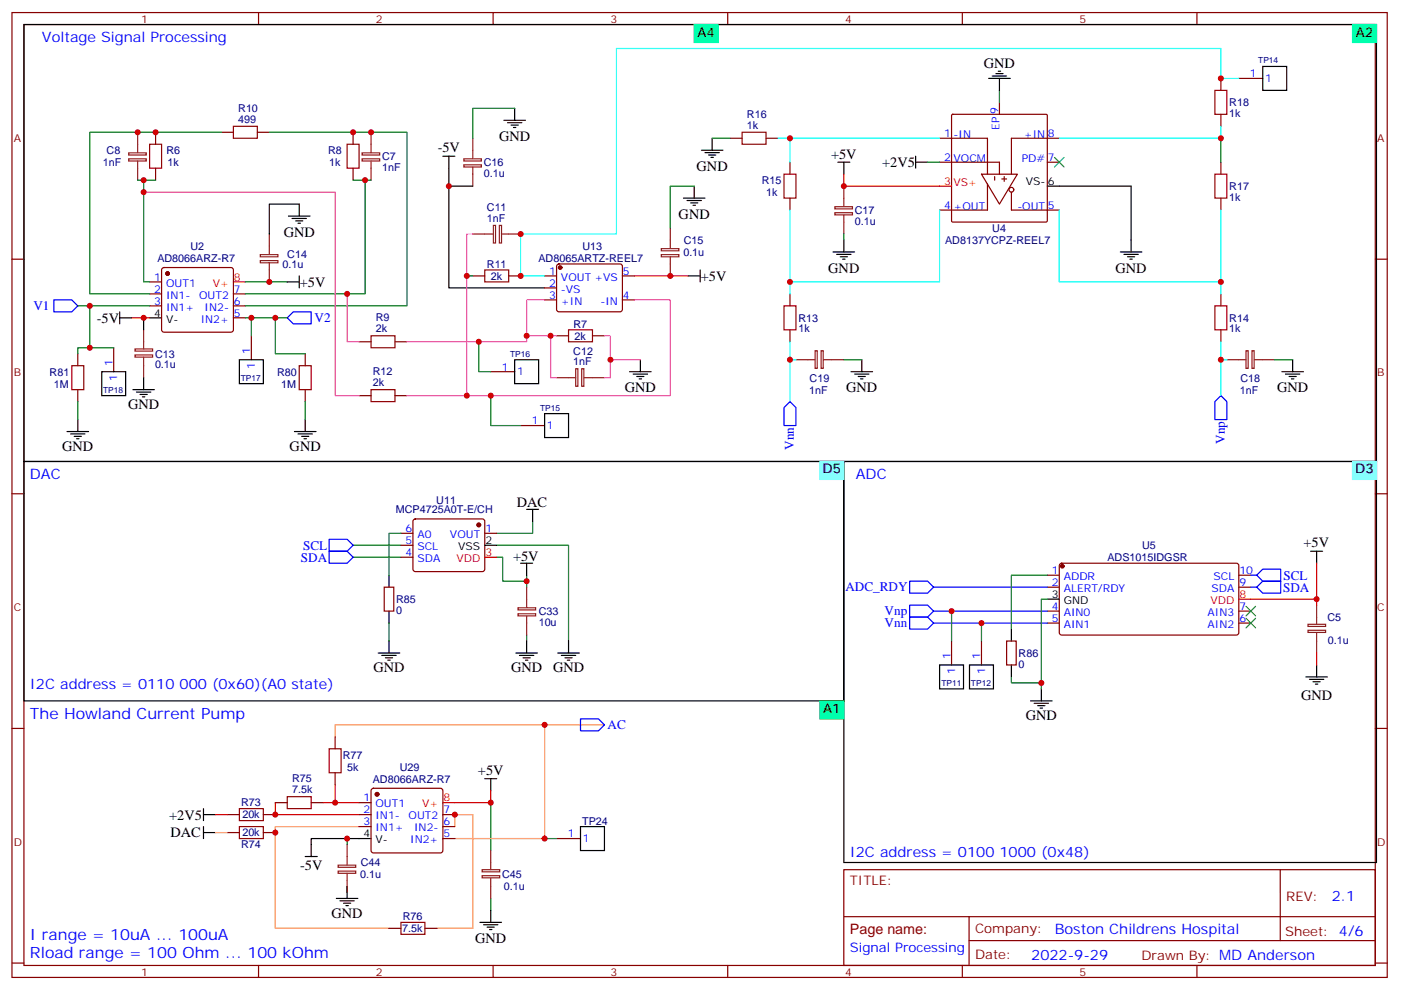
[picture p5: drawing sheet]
<svg xmlns="http://www.w3.org/2000/svg" width="413mm" height="292mm" viewBox="0 0 413 292" stroke-linecap="round" stroke-linejoin="round" font-family="sans-serif">
<g fill="none" stroke="#870000" stroke-width=".35">
<path d="M3.5 3.7h405.4v284.3h-405.4zM7.1 7.2h398.2v277.3h-398.2zM76.2 3.7v3.5M145.3 3.7v3.5M214.5 3.7v3.5M283.6 3.7v3.5M352.8 3.7v3.5M45.9 39v3.5M65.3 39h3.5M75.8 39h3.6M104.1 39v3.5M280.5 33.9l.3-.2h27.5l.3 .2 .1 31.2-.2 .3h-27.7l-.3-.2z"/>
<path d="M294.6 30.2v3.5M359.8 23.1v3.5M359.8 33.7v3.5M365.1 23.1h7.1M45.9 49.6v3.5M104.1 49.6v3.5M215.2 40.7h3.5M225.8 40.7h3.5M232.8 47.8v3.5M232.8 58.4v3.5M276.9 47.8h17.7v3.5M276.9 40.7h14.1v10.6"/>
<path d="M289.3 51.3h10.6l-5.3 8.8zM291 54.2v7.7h-14.1M293.2 52v1.1M295.3 52.7h1.4M296 52v1.4M298.1 56.6v5.3h14.1M308.7 47.8h3.5M312.2 40.7h-14.1v10.6M359.8 47.8v3.5M359.8 58.4v3.5M3.5 76.4h3.6M47.9 79.1l.4-.3h19.8l.5 .3 .2 .5v17.6l-.2 .5-.5 .2h-19.8l-.5-.2-.2-.5v-17.6z"/>
<path d="M164.3 78l.4-.2h18l.5 .2 .2 .5v13l-.7 .4-18.2-.1-.5-.6v-12.7zM405.3 76.4h3.6M44.1 86.6h3.5M44.1 90.1h3.5M44.1 83.1h3.5M68.8 86.6h3.5M68.8 90.1h3.5M68.8 93.7h3.5M74.1 99v7M139.3 81.3h3.6M149.9 81.3h3.6M160.5 81.3h3.5"/>
<path d="M160.5 84.8h3.5M160.5 88.4h3.5M164 99h3.6M174.6 99h3.6M183.4 81.3h3.6M183.4 88.4h3.6M232.8 86.6v3.5M232.8 97.2v3.5M359.8 86.6v3.5M359.8 97.2v3.5M22.9 104.2v3.6M22.9 114.8v3.6"/>
<path d="M33.5 102.5v7M90 104.2v3.6M90 114.8v3.6M105.8 100.7h3.6M105.8 116.6h3.6M116.4 100.7h3.5M116.4 116.6h3.5M144.6 109.5h7.1M153.5 125.4h7M3.5 145.5h3.6M118.2 157.2h3.5M121.9 153.1l.5-.2h19.8l.5 .2 .2 .5-.1 14.4-.6 .5-20.1-.1-.4-.7v-14.1z"/>
<path d="M142.9 157.2h3.5M405.3 145.5h3.6M113.2 173h2.9v7.1h-2.9zM118.2 164.2h3.5M118.2 160.7h3.5M308.7 169.5h3.5M308.7 173h3.5M312.4 166.2l.5-.2h51.8l.4 .7v20l-.7 .4h-51.8l-.4-.7v-19.7zM365.1 169.5h3.6M365.1 173h3.6M280.5 188.9v7.1M289.3 188.9v7.1"/>
<path d="M296.7 188.9h2.8v7.1h-2.8zM308.7 180.1h3.5M308.7 183.6h3.5M365.1 180.1h3.6M365.1 183.6h3.6M3.5 214.7h3.6M98.8 217.1v3.6M405.3 214.7h3.6M81.1 236.5h3.6M91.7 236.5h3.5M98.8 227.7v3.5M105.8 236.5h3.6"/>
<path d="M109.6 232.5l.5-.2h19.7l.5 .2 .2 .5v17.6l-.2 .5-.5 .3h-19.7l-.5-.3-.2-.5v-17.6zM67 245.4h3.6M67 240.1h3.6M77.6 245.4h3.5M77.6 240.1h3.5M105.8 240.1h3.6M105.8 243.6h3.6M130.5 240.1h3.6M130.5 243.6h3.6M130.5 247.1h3.6M164 247.1h7.1M248.7 256.3h156.6v28.2h-156.6z"/>
<path d="M377.3 256.3v20.9M114.7 273.6h3.5M125.2 273.6h3.6M248.7 270.1h156.5M285.6 277.2h119.6M285.6 270.1v14.2M3.5 283.8h3.6M76.2 284.5v3.5M145.3 284.5v3.5M214.5 284.5v3.5M283.6 284.5v3.5M352.8 284.5v3.5"/>
<path d="M405.3 283.8h3.6"/>
<circle cx="298.1" cy="55.9" r=".71"/>
</g>
<g fill="none" stroke="#00f" stroke-width=".35">
<path d="M15.9 88.4h5.3l1.7 1.7-1.7 1.8h-5.3zM84.7 93.7l1.7-1.8h5.3v3.5h-5.3zM232.8 118.4l1.8 1.7v5.3h-3.5v-5.3zM358.1 118.4l1.7-1.8 1.8 1.8v5.2h-3.5zM97 158.9h5.3l1.8 1.8-1.8 1.8h-5.3zM97 162.5h5.3l1.8 1.7-1.8 1.8h-5.3zM268.1 178.3h5.3l1.8 1.8-1.8 1.8h-5.3zM268.1 171.3h5.3l1.8 1.7-1.8 1.8h-5.3zM275.2 173h33.5M368.7 169.5h1.7M368.7 173h1.7M370.4 169.5l1.8-1.8h5.3v3.6h-5.3z"/>
<path d="M370.4 173l1.8-1.7h5.3v3.5h-5.3zM268.1 181.9h5.3l1.8 1.7-1.8 1.8h-5.3zM275.2 180.1h33.5M275.2 183.6h33.5M171.1 211.8h5.3l1.8 1.8-1.8 1.8h-5.3z"/>
</g>
<g fill="none" stroke="#f00" stroke-width=".35">
<path d="M248.7 51.3v3.6h31.8M38.8 93.7h5.3M68.8 83.1h3.5M187 81.3h15.8M142.9 164.2h3.5M388.1 166v10.6h-23M388.1 176.6v1.7M388.1 192.4v3.6M81.1 236.5v3.6h24.7M95.2 236.5h10.6M98.8 231.2v5.3M144.6 233v3.5h-14.1"/>
<path d="M63.5 240.1h3.5"/>
</g>
<g fill="none" stroke="#000" stroke-width=".35">
<path d="M7.1 7.2h398.6v128.8h-398.6zM372.2 19.6h7v7h-7zM148.5 35.5h6.4M149.6 36.2h4.2M150.6 36.9h2.2M151.3 37.6h.7M151.7 31.9v3.6M291.4 23.1h6.3M292.5 22.4h4.2M293.5 21.7h2.1M294.2 21h.7M294.6 23.1v3.5"/>
<path d="M130.5 46h3.6M132.3 46v8.9M139.3 54.9h-7v29.9h28.2M201.4 58.4h6.4M202.5 59.1h4.2M203.6 59.8h2.1M204.6 54.9v3.5M206.7 44.3h6.4M207.8 45h4.2M208.8 45.7h2.2M209.5 46.4h.8M209.9 40.7v3.6"/>
<path d="M246.9 47.8h3.6M248.7 47.8v3.5M269.9 47.8h3.5M269.9 46v3.6M308.7 54.9h24.7v19.4M85 63.7h6.4M86.1 64.4h4.2M87.1 65.1h2.2M87.8 65.8h.7M88.2 63.7v-3.6h-8.8v8.9M204.3 60.5h.7M206.4 79.6v3.5"/>
<path d="M245.5 74.3h6.4M246.6 75h4.2M247.6 75.7h2.2M248.4 76.4h.7M248.7 70.7v3.6M330.2 74.3h6.3M331.3 75h4.2M332.3 75.7h2.1M333 76.4h.7M35.3 93.7h3.5M35.3 91.9v3.5M42.3 93.7v3.5"/>
<path d="M44.1 93.7h3.5M84.7 83.1h3.5M88.2 81.3v3.5M202.8 81.3h3.6M30 109.5h7v7.1h-7zM39.2 114.8h6.3M40.2 115.5h4.2M41.3 116.2h2.1M42 116.9h.7M42.3 111.3v3.5M70.6 106h7v7.1h-7zM151.7 106h7v7.1h-7z"/>
<path d="M185.6 109.5h6.3M186.6 110.2h4.3M187.7 110.9h2.1M188.4 111.7h.7M188.7 106v3.5M250.8 109.5h6.4M251.9 110.2h4.2M252.9 110.9h2.2M253.6 111.7h.8M254 106v3.5M377.8 109.5h6.4M378.9 110.2h4.2"/>
<path d="M379.9 110.9h2.2M380.6 111.7h.8M381 106v3.5M7.1 136h241.6v70.6h-241.6zM19.8 127.2h6.3M20.8 127.9h4.2M21.9 128.6h2.1M22.6 129.3h.7M22.9 123.6v3.6M86.8 127.2h6.3M87.8 127.9h4.3M88.9 128.6h2.1"/>
<path d="M89.6 129.3h.7M90 123.6v3.6M160.5 121.9h7.1v7h-7.1zM248.7 136h157v118.2h-157zM155.2 150.1h3.5M157 150.1v3.5M114.7 169.5v3.5M142.9 160.7h3.5M153.5 166h3.5M155.2 166v3.5M308.7 176.6h3.5M386.3 162.5h3.5"/>
<path d="M388.1 162.5v3.5M111.5 192.4h6.3M112.5 193.1h4.3M113.6 193.9h2.1M114.3 194.6h.7M114.7 180.1v3.5M114.7 188.9v3.5M152 192.4h6.4M153.1 193.1h4.2M154.2 193.9h2.1M154.9 194.6h.7M155.2 188.9v3.5"/>
<path d="M164.4 192.4h6.3M165.5 193.1h4.2M166.5 193.9h2.1M167.2 194.6h.7M167.6 188.9v3.5M276.9 196h7.1v7h-7.1zM285.8 196h7v7h-7zM298.1 185.4v3.5M298.1 196v3.5M384.9 199.5h6.3M388.1 196v3.5M303.7 206.6h6.4"/>
<path d="M304.8 207.3h4.2M305.9 208h2.1M306.6 208.7h.7M306.9 203v3.6M385.9 200.2h4.3M387 200.9h2.1M387.7 201.6h.7M60 238.3v3.5M142.9 229.5h3.5M144.6 229.5v3.5M60 240.1h3.5M60 243.6v3.5"/>
<path d="M60 245.4h3.5M90 252.4h3.5M109.4 247.1h-17.7v5.3M171.1 243.6h7.1v7h-7.1zM99.1 264.8h6.4M100.2 265.5h4.2M101.2 266.2h2.2M102 266.9h.7M102.3 261.2v3.6M141.5 271.8h6.3M142.5 272.5h4.3M143.6 273.2h2.1"/>
<path d="M144.3 273.9h.7M144.6 268.3v3.5"/>
</g>
<g fill="#870000" stroke="#870000" stroke-width=".35">
<circle cx="49.4" cy="80.6" r=".53"/>
<circle cx="313.1" cy="166.9" r=".53"/>
<circle cx="165.1" cy="78.8" r=".53"/>
<circle cx="141.1" cy="154.7" r=".53"/>
<circle cx="111.1" cy="234.1" r=".53"/>
</g>
<g fill="none" stroke="#8c2424" stroke-width=".35">
<path d="M40.6 39v6M109.4 39v6M37.9 45h5.2v.7h-5.2zM37.9 46.8h5.2v.6h-5.2zM40.6 47.4v5.7M106.7 45h5.2v.7h-5.2zM106.7 46.8h5.2v.6h-5.2zM109.4 47.4v5.7M136.7 46.8h5.2v.6h-5.2zM136.7 48.6h5.2v.6h-5.2zM139.3 40.7v6M139.3 49.2v5.7"/>
<path d="M248.7 54.9v6M76.7 75h5.2v.7h-5.2zM76.7 76.8h5.2v.6h-5.2zM79.4 69v6M79.4 77.4v5.7M139.3 69h6M145.4 66.4h.6v5.2h-.6zM147.2 66.4h.6v5.2h-.6zM147.8 69h5.7M194.9 73.3h5.2v.6h-5.2zM194.9 75h5.2v.7h-5.2zM197.6 67.2v6"/>
<path d="M197.6 75.7v5.6M246.1 60.9h5.1v.7h-5.1zM246.1 62.7h5.1v.6h-5.1zM248.7 63.3v5.7M42.3 97.2v5.6M39.8 104.6h5.2v.6h-5.2zM39.8 102.8h5.2v.7h-5.2zM42.3 105.3v6M164 111.3h5.7M169.7 108.7h.6v5.1h-.6zM171.4 108.7h.7v5.1h-.7zM172.2 111.3h6"/>
<path d="M234.6 106h5.6M240.2 103.4h.7v5.1h-.7zM242 103.4h.6v5.1h-.6zM242.7 106h6M361.6 106h5.6M367.2 103.4h.7v5.1h-.7zM369 103.4h.6v5.1h-.6zM369.7 106h6M152.7 179.1h5.2v.6h-5.2zM155.2 173v6M388.1 178.3v5.7M152.7 180.9h5.2v.6h-5.2z"/>
<path d="M155.2 181.5v5.6M385.5 185.7h5.2v.7h-5.2zM385.5 184h5.2v.6h-5.2zM388.1 186.4v6M99.7 255h5.1v.6h-5.1zM99.7 256.7h5.1v.7h-5.1zM102.3 248.9v6M102.3 257.4v5.6M142.1 258.1h5.2v.6h-5.2zM142.1 256.3h5.2v.6h-5.2zM144.6 250.6v5.7M144.6 258.8v6"/>
</g>
<g fill="none" stroke="#a10000" stroke-width=".35">
<path d="M68.8 37.2h7v3.5h-7zM218.7 39h7.1v3.5h-7.1zM358.1 26.6h3.5v7.1h-3.5zM44.1 42.5h3.5v7.1h-3.5zM102.3 42.5h3.5v7.1h-3.5zM231.1 51.3h3.5v7.1h-3.5zM358.1 51.3h3.5v7.1h-3.5zM142.9 79.6h7v3.5h-7zM109.4 99h7v3.5h-7zM167.6 97.2h7v3.5h-7zM231.1 90.1h3.5v7.1h-3.5zM358.1 90.1h3.5v7.1h-3.5z"/>
<path d="M21.2 107.8h3.5v7h-3.5zM88.2 107.8h3.5v7h-3.5zM109.4 114.8h7v3.6h-7zM70.6 238.3h7v3.5h-7zM84.7 234.8h7v3.5h-7zM97 220.7h3.5v7h-3.5zM70.6 243.6h7v3.5h-7zM118.2 271.8h7v3.5h-7z"/>
</g>
<g fill="none" stroke="#008700" stroke-width=".35">
<path d="M65.3 39h-38.8v47.6h17.6M79.4 39h40.5v51.1h-47.6M151.7 31.9h-12.4v8.8M294.6 26.6v3.6M40.6 53.1h5.3M42.3 53.1v30h1.8M104.1 53.1h5.3M107.6 53.1v33.5h-35.3M204.6 54.9h-7v12.3M209.9 40.7h5.3M273.4 47.8h3.5M359.8 40.7v7.1"/>
<path d="M248.7 69v1.7M22.9 90.1h21.2M26.5 90.1v12.4h7M72.3 83.1h12.4M72.3 93.7h12.4M74.1 93.7v5.3M81.1 93.7v10.5h8.9M137.6 81.3h1.7M22.9 118.4v5.2M26.5 102.5h-3.6v1.7M90 118.4v5.2M141.1 100.7v8.8h3.5"/>
<path d="M144.6 116.6v8.8h8.9M248.7 106h5.3M375.7 106h5.3M118.2 157.2h-3.5v12.3M157 153.6v3.6h-10.6M104.1 164.2h14.1M104.1 160.7h14.1M146.4 160.7h21.2v28.2M146.4 164.2h1.8v7.1h7M155.2 169.5v3.5M308.7 176.6h-1.8v26.4M308.7 169.5h-10.6v15.9"/>
<path d="M114.7 183.6v5.3M155.2 187.1v1.8M280.5 180.1v8.8M289.3 183.6v5.3M298.1 199.5v1.8h8.8M144.6 236.5v14.1M102.3 247.1v1.8M160.5 247.1h3.5M102.3 261.2v1.8M144.6 264.8v3.5"/>
</g>
<path d="M42.3 56.6h56.5v60h7M102.3 86.6v14.1h3.5" fill="none" stroke="#f3c" stroke-width=".35"/>
<path d="M139.3 69h-1.7v47.6M155.2 99h7.1v12.3h1.7M160.5 88.4h-5.3v12.3h-35.3M162.3 99h1.7M178.2 99h1.7v12.3h-1.7M187 88.4h10.6v28.2h-77.7" fill="none" stroke="#f3f" stroke-width=".35"/>
<path d="M359.8 37.2v3.5h-47.6M365.1 23.1h-5.3v-8.8h-178.1v54.7h-28.2v12.3h7M229.3 40.7h47.6M232.8 40.7v7.1M232.8 61.9v21.2M276.9 61.9v21.2h-44.1v3.5M312.2 61.9v21.2h47.6v-21.2M359.8 83.1v3.5M232.8 100.7v5.3h1.8M232.8 106v12.4M359.8 100.7v5.3h1.8M359.8 106v10.6" fill="none" stroke="#0ff" stroke-width=".35"/>
<path d="M179.9 106h8.8" fill="none" stroke="#f0f" stroke-width=".35"/>
<path d="M310.8 46.4l2.8 2.8M313.6 46.4l-2.8 2.8M367.2 178.7l2.9 2.8M370.1 178.7l-2.9 2.8M367.2 182.2l2.9 2.8M370.1 182.2l-2.9 2.8" fill="none" stroke="#3c3" stroke-width=".35"/>
<path d="M98.8 217.1v-3.5h61.7v33.5h-26.4M160.5 213.6h17.7M63.5 245.4h3.5M105.8 243.6h-24.7v30h33.6M134.1 243.6v-3.5h5.2v33.5h-10.5" fill="none" stroke="#f90" stroke-width=".35"/>
<g fill="#0f6" stroke="#0f6" stroke-width=".35">
<path d="M241.7 206.6h7v5.2h-7z"/>
<path d="M398.6 7.2h7.1v5.3h-7.1z"/>
<path d="M204.6 7.2h7.1v5.3h-7.1z"/>
</g>
<g fill="#6cf" stroke="#6cf" stroke-width=".35">
<path d="M398.6 136h7.1v5.3h-7.1z"/>
<path d="M241.7 136h7v5.3h-7z"/>
</g>
<g fill="#c00">
<circle cx="42.3" cy="53.1" r=".88"/>
<circle cx="109.4" cy="39" r=".88"/>
<circle cx="40.6" cy="39" r=".88"/>
<circle cx="45.9" cy="39" r=".88"/>
<circle cx="42.3" cy="93.7" r=".88"/>
<circle cx="104.1" cy="39" r=".88"/>
<circle cx="107.6" cy="53.1" r=".88"/>
<circle cx="79.4" cy="83.1" r=".88"/>
<circle cx="102.3" cy="86.6" r=".88"/>
<circle cx="42.3" cy="56.6" r=".88"/>
<circle cx="137.6" cy="116.6" r=".88"/>
<circle cx="359.8" cy="106" r=".88"/>
<circle cx="232.8" cy="106" r=".88"/>
<circle cx="132.3" cy="54.9" r=".88"/>
<circle cx="232.8" cy="40.7" r=".88"/>
<circle cx="232.8" cy="83.1" r=".88"/>
<circle cx="248.7" cy="54.9" r=".88"/>
<circle cx="359.8" cy="83.1" r=".88"/>
<circle cx="388.1" cy="176.6" r=".88"/>
<circle cx="280.5" cy="180.1" r=".88"/>
<circle cx="162.3" cy="99" r=".88"/>
<circle cx="179.9" cy="106" r=".88"/>
<circle cx="155.2" cy="99" r=".88"/>
<circle cx="137.6" cy="81.3" r=".88"/>
<circle cx="144.6" cy="116.6" r=".88"/>
<circle cx="141.1" cy="100.7" r=".88"/>
<circle cx="74.1" cy="93.7" r=".88"/>
<circle cx="26.5" cy="90.1" r=".88"/>
<circle cx="197.6" cy="81.3" r=".88"/>
<circle cx="359.8" cy="40.7" r=".88"/>
<circle cx="153.5" cy="81.3" r=".88"/>
<circle cx="153.5" cy="69" r=".88"/>
<circle cx="359.8" cy="23.1" r=".88"/>
<circle cx="81.1" cy="93.7" r=".88"/>
<circle cx="26.5" cy="102.5" r=".88"/>
<circle cx="98.8" cy="236.5" r=".88"/>
<circle cx="144.6" cy="236.5" r=".88"/>
<circle cx="102.3" cy="247.1" r=".88"/>
<circle cx="81.1" cy="245.4" r=".88"/>
<circle cx="134.1" cy="240.1" r=".88"/>
<circle cx="81.1" cy="240.1" r=".88"/>
<circle cx="155.2" cy="171.3" r=".88"/>
<circle cx="289.3" cy="183.6" r=".88"/>
<circle cx="306.9" cy="201.3" r=".88"/>
<circle cx="160.5" cy="247.1" r=".88"/>
<circle cx="160.5" cy="213.6" r=".88"/>
</g>
<g font-size="4.6" fill="#00f">
<text x="8.8" y="211.8">The Howland Current Pump</text>
<text x="8.8" y="277.1">I range = 10uA ... 100uA</text>
<text x="8.8" y="282.4">Rload range = 100 Ohm ... 100 kOhm</text>
</g>
<g font-size="4.2" fill="#00f">
<text x="12.3" y="12.5">Voltage Signal Processing</text>
<text x="8.8" y="141.3">DAC</text>
<text x="252.2" y="141.3">ADC</text>
<text x="8.8" y="203">I2C address = 0110 000 (0x60)(A0 state)</text>
<text x="250.5" y="252.4">I2C address = 0100 1000 (0x48)</text>
<text x="392.5" y="265.6">2.1</text>
<text x="310.9" y="275.1">Boston Childrens Hospital</text>
<text x="304" y="282.9">2022-9-29</text>
</g>
<g font-size="4.2">
<text x="290" y="19.9">GND</text>
<text x="147.1" y="41.5">GND</text>
<text x="129" y="44.9">-5V</text>
<text x="244.9" y="46.7">+5V</text>
<text x="205.3" y="50.3">GND</text>
<text x="260" y="49.2">+2V5</text>
<text x="200" y="64.5">GND</text>
<text x="83.6" y="69.8">GND</text>
<text x="206.6" y="82.8">+5V</text>
<text x="244.1" y="80.3">GND</text>
<text x="328.8" y="80.3">GND</text>
<text x="88.4" y="84.5">+5V</text>
<text x="28.5" y="95.1">-5V</text>
<text x="184.1" y="115.6">GND</text>
<text x="249.4" y="115.6">GND</text>
<text x="376.4" y="115.6">GND</text>
<text x="37.7" y="120.5">GND</text>
<text x="18.3" y="132.8">GND</text>
<text x="85.4" y="132.8">GND</text>
<text x="152.3" y="149.4">DAC</text>
<text x="384.2" y="161.3">+5V</text>
<text x="151.2" y="165.3">+5V</text>
<text x="110.1" y="198.1">GND</text>
<text x="150.7" y="198.1">GND</text>
<text x="163" y="198.1">GND</text>
<text x="383.5" y="206.2">GND</text>
<text x="302.3" y="212.2">GND</text>
<text x="140.9" y="228.4">+5V</text>
<text x="49.8" y="241.5">+2V5</text>
<text x="50.2" y="246.8">DAC</text>
<text x="88.4" y="256.4">-5V</text>
<text x="97.7" y="270.4">GND</text>
<text x="140.1" y="277.9">GND</text>
</g>
<text font-size="4.2" fill="#900" x="250.5" y="275.3">Page name:</text>
<g font-size="3.9">
<text x="205.6" y="10.8">A4</text>
<text x="399.6" y="10.8">A2</text>
<text x="242.5" y="139.5">D5</text>
<text x="399.4" y="139.5">D3</text>
<text x="242.6" y="210.1">A1</text>
</g>
<g font-size="3.9" fill="#00f">
<text x="9.9" y="91.4">V1</text>
<text x="92.7" y="95">V2</text>
<text x="361" y="130.8" transform="rotate(-90 361 130.8)">Vnp</text>
<text x="234" y="132.6" transform="rotate(-90 234 132.6)">Vnn</text>
<text x="88.7" y="165.6">SDA</text>
<text x="89.4" y="162">SCL</text>
<text x="378.3" y="170.8">SCL</text>
<text x="249.2" y="174.3">ADC_RDY</text>
<text x="378.2" y="174.4">SDA</text>
<text x="260.7" y="181.3">Vnp</text>
<text x="260.7" y="184.8">Vnn</text>
<text x="179.1" y="214.9">AC</text>
<text x="250.5" y="280.6">Signal Processing</text>
</g>
<g font-size="3.9" fill="#800">
<text x="250.5" y="260.9">TITLE:</text>
<text x="379.1" y="265.6">REV:</text>
<text x="287.4" y="275.1">Company:</text>
<text x="378.7" y="275.7">Sheet: 4/6</text>
<text x="287.4" y="282.8">Date:</text>
<text x="336.4" y="282.8">Drawn By: MD Anderson</text>
</g>
<g font-size="3.2" fill="#800">
<text x="41.6" y="6.7">1</text>
<text x="110.8" y="6.7">2</text>
<text x="179.9" y="6.7">3</text>
<text x="249.1" y="6.7">4</text>
<text x="318.2" y="6.7">5</text>
<text x="4.1" y="41.8">A</text>
<text x="405.9" y="41.8">A</text>
<text x="4.1" y="110.9">B</text>
<text x="405.9" y="110.9">B</text>
<text x="4.1" y="180.1">C</text>
<text x="405.9" y="180.1">C</text>
<text x="4.1" y="249.2">D</text>
<text x="405.9" y="249.2">D</text>
<text x="41.6" y="287.5">1</text>
<text x="110.8" y="287.5">2</text>
<text x="179.9" y="287.5">3</text>
<text x="249.1" y="287.5">4</text>
<text x="318.2" y="287.5">5</text>
</g>
<g font-size="3.2" fill="#00f">
<text x="368.4" y="22.8">1</text>
<text x="372.9" y="24.2">1</text>
<text x="294.2" y="33.5" transform="rotate(-90 294.2 33.5)">9</text>
<text x="278.3" y="40.4">1</text>
<text x="281.1" y="40.7">-IN</text>
<text x="294.6" y="38.2" transform="rotate(-90 294.6 38.2)">EP</text>
<text x="301.8" y="40.7">+IN</text>
<text x="308.9" y="40.4">8</text>
<text x="278.3" y="47.4">2</text>
<text x="281.1" y="47.8">VOCM</text>
<text x="301.1" y="47.8">PD#</text>
<text x="308.9" y="47.4">7</text>
<text x="278.3" y="61.6">4</text>
<text x="281.1" y="61.9">+OUT</text>
<text x="299.9" y="61.9">-OUT</text>
<text x="308.9" y="61.6">5</text>
<text x="45.4" y="82.7">1</text>
<text x="161.9" y="81">1</text>
<text x="165.3" y="82.7">VOUT +VS</text>
<text x="183.6" y="81">5</text>
<text x="45.4" y="89.8">3</text>
<text x="45.4" y="86.3">2</text>
<text x="48.9" y="88">IN1-</text>
<text x="48.9" y="84.5">OUT1</text>
<text x="58.7" y="88">OUT2</text>
<text x="69" y="86.3">7</text>
<text x="69" y="89.8">6</text>
<text x="161.9" y="84.5">2</text>
<text x="161.9" y="88">3</text>
<text x="165.3" y="86.3">-VS</text>
<text x="165.3" y="89.8">+IN</text>
<text x="177" y="89.8">-IN</text>
<text x="183.6" y="88">4</text>
<text x="48.9" y="91.5">IN1+</text>
<text x="59.2" y="95.1">IN2+</text>
<text x="60.3" y="91.5">IN2-</text>
<text x="69" y="93.3">5</text>
<text x="33.2" y="107.8" transform="rotate(-90 33.2 107.8)">1</text>
<text x="73.7" y="104.2" transform="rotate(-90 73.7 104.2)">1</text>
<text x="34.6" y="112.3" transform="rotate(-90 34.6 112.3)">1</text>
<text x="75.1" y="108.7" transform="rotate(-90 75.1 108.7)">1</text>
<text x="147.9" y="109.2">1</text>
<text x="152.4" y="110.6">1</text>
<text x="156.7" y="125.1">1</text>
<text x="161.2" y="126.5">1</text>
<text x="119.5" y="160.3">5</text>
<text x="119.5" y="156.8">6</text>
<text x="123" y="158.6">A0</text>
<text x="132.6" y="158.6">VOUT</text>
<text x="143.1" y="156.8">1</text>
<text x="119.5" y="163.9">4</text>
<text x="123" y="165.6">SDA</text>
<text x="123" y="162.1">SCL</text>
<text x="310" y="169.2">1</text>
<text x="310" y="172.7">2</text>
<text x="313.5" y="170.9">ADDR</text>
<text x="357.7" y="170.9">SCL</text>
<text x="365.3" y="172.7">9</text>
<text x="365.3" y="169.2">10</text>
<text x="310" y="179.7">4</text>
<text x="313.5" y="174.4">ALERT/RDY</text>
<text x="357" y="174.4">SDA</text>
<text x="365.3" y="179.7">7</text>
<text x="310" y="183.3">5</text>
<text x="313.5" y="181.5">AIN0</text>
<text x="313.5" y="185">AIN1</text>
<text x="355.9" y="185">AIN2</text>
<text x="355.9" y="181.5">AIN3</text>
<text x="365.3" y="183.3">6</text>
<text x="280.1" y="194.2" transform="rotate(-90 280.1 194.2)">1</text>
<text x="288.9" y="194.2" transform="rotate(-90 288.9 194.2)">1</text>
<text x="281.5" y="198.7" transform="rotate(-90 281.5 198.7)">1</text>
<text x="290.3" y="198.7" transform="rotate(-90 290.3 198.7)">1</text>
<text x="107.2" y="239.7">2</text>
<text x="107.2" y="236.2">1</text>
<text x="110.7" y="237.9">OUT1</text>
<text x="130.7" y="239.7">7</text>
<text x="107.2" y="243.2">3</text>
<text x="110.7" y="245">IN1+</text>
<text x="110.7" y="241.5">IN1-</text>
<text x="120.4" y="241.5">OUT2</text>
<text x="122.1" y="245">IN2-</text>
<text x="130.7" y="243.2">6</text>
<text x="120.9" y="248.5">IN2+</text>
<text x="130.7" y="246.8">5</text>
<text x="167.3" y="246.8">1</text>
<text x="171.8" y="248.2">1</text>
</g>
<g font-size="3.2" fill="#000080">
<text x="70.2" y="33">R10</text>
<text x="220.1" y="34.7">R16</text>
<text x="362.3" y="34.5">1k</text>
<text x="362.3" y="31.3">R18</text>
<text x="70.2" y="36.2">499</text>
<text x="220.1" y="37.9">1k</text>
<text x="31.4" y="45.4">C8</text>
<text x="49.1" y="45.4">R6</text>
<text x="96.7" y="45.4">R8</text>
<text x="112.6" y="47.2">C7</text>
<text x="30.3" y="48.9">1nF</text>
<text x="49.4" y="48.9">1k</text>
<text x="97" y="48.9">1k</text>
<text x="112.6" y="50.4">1nF</text>
<text x="142.6" y="52.2">0.1u</text>
<text x="142.6" y="48.9">C16</text>
<text x="224.5" y="54.3">R15</text>
<text x="225.8" y="57.8">1k</text>
<text x="362.3" y="59.2">1k</text>
<text x="362.3" y="56">R17</text>
<text x="143.5" y="65.4">1nF</text>
<text x="143.5" y="62.2">C11</text>
<text x="252" y="63.1">C17</text>
<text x="201.5" y="71.9">C15</text>
<text x="252" y="66.2">0.1u</text>
<text x="278.6" y="71.9">AD8137YCPZ-REEL7</text>
<text x="292.5" y="68.4">U4</text>
<text x="46.4" y="77.2">AD8066ARZ-R7</text>
<text x="56.1" y="73.7">U2</text>
<text x="84.7" y="76">C14</text>
<text x="158.7" y="77.2">AD8065ARTZ-REEL7</text>
<text x="171.6" y="73.5">U13</text>
<text x="201.4" y="75.4">0.1u</text>
<text x="83.2" y="79">0.1u</text>
<text x="143.5" y="79">R11</text>
<text x="144.6" y="82.5">2k</text>
<text x="110.8" y="94.7">R9</text>
<text x="235.3" y="94.8">R13</text>
<text x="362.3" y="94.8">R14</text>
<text x="110.8" y="97.9">2k</text>
<text x="169" y="96.6">R7</text>
<text x="169.3" y="100.1">2k</text>
<text x="235.3" y="98">1k</text>
<text x="362.3" y="98">1k</text>
<text x="45.7" y="105.4">C13</text>
<text x="169" y="107.6">1nF</text>
<text x="169" y="104.7">C12</text>
<text x="14.6" y="110.7">R81</text>
<text x="45.7" y="108.5">0.1u</text>
<text x="81.6" y="110.7">R80</text>
<text x="109.9" y="113.8">2k</text>
<text x="109.9" y="110.6">R12</text>
<text x="238.6" y="112.4">C19</text>
<text x="365.6" y="112.4">C18</text>
<text x="15.9" y="114.2">1M</text>
<text x="82.9" y="114.2">1M</text>
<text x="238.4" y="116">1nF</text>
<text x="365.4" y="116">1nF</text>
<text x="128.6" y="148.6">U11</text>
<text x="116.7" y="151.3">MCP4725A0T-E/CH</text>
<text x="336.6" y="161.7">U5</text>
<text x="326.4" y="165.3">ADS1015IDGSR</text>
<text x="116.8" y="177.7">R85</text>
<text x="116.8" y="180.9">0</text>
<text x="158.8" y="184.4">10u</text>
<text x="158.8" y="181.3">C33</text>
<text x="391.2" y="183">C5</text>
<text x="391.4" y="189.7">0.1u</text>
<text x="300.2" y="196.8">0</text>
<text x="300.2" y="193.6">R86</text>
<text x="101.1" y="223.6">R77</text>
<text x="102.3" y="227.1">5k</text>
<text x="117.8" y="227.1">U29</text>
<text x="86.1" y="233.7">7.5k</text>
<text x="86.1" y="230.5">R75</text>
<text x="109.9" y="230.7">AD8066ARZ-R7</text>
<text x="71.1" y="237.7">R73</text>
<text x="71.4" y="241.2">20k</text>
<text x="171.6" y="243">TP24</text>
<text x="71.1" y="250">R74</text>
<text x="71.4" y="246.5">20k</text>
<text x="106.3" y="255.3">C44</text>
<text x="106.2" y="258.8">0.1u</text>
<text x="148" y="258.9">C45</text>
<text x="148.5" y="262.4">0.1u</text>
<text x="118.6" y="274.7">7.5k</text>
<text x="118.7" y="271.2">R76</text>
</g>
<g font-size="3.2" fill="#f00">
<text x="278.3" y="54.5">3</text>
<text x="281.1" y="54.9">VS+</text>
<text x="69" y="82.7">8</text>
<text x="62.7" y="84.5">V+</text>
<text x="134.5" y="165.6">VDD</text>
<text x="143.1" y="163.9">3</text>
<text x="356.8" y="178">VDD</text>
<text x="365.3" y="176.2">8</text>
<text x="124.5" y="237.9">V+</text>
<text x="130.7" y="236.2">8</text>
</g>
<g font-size="3.2">
<text x="302.3" y="54.5">VS-</text>
<text x="308.9" y="54.5">6</text>
<text x="45.4" y="93.3">4</text>
<text x="48.9" y="95.1">V-</text>
<text x="143.1" y="160.3">2</text>
<text x="135.1" y="162.1">VSS</text>
<text x="310" y="176.2">3</text>
<text x="313.5" y="178">GND</text>
<text x="107.2" y="246.8">4</text>
<text x="110.7" y="248.5">V-</text>
</g>
<g font-size="2.5" fill="#000080">
<text x="370.9" y="18.7">TP14</text>
<text x="150.4" y="105.1">TP16</text>
<text x="71" y="112.2">TP17</text>
<text x="30.4" y="115.7">TP18</text>
<text x="159.2" y="121">TP15</text>
<text x="277.5" y="202.2">TP11</text>
<text x="286.2" y="202.2">TP12</text>
</g>
</svg>
